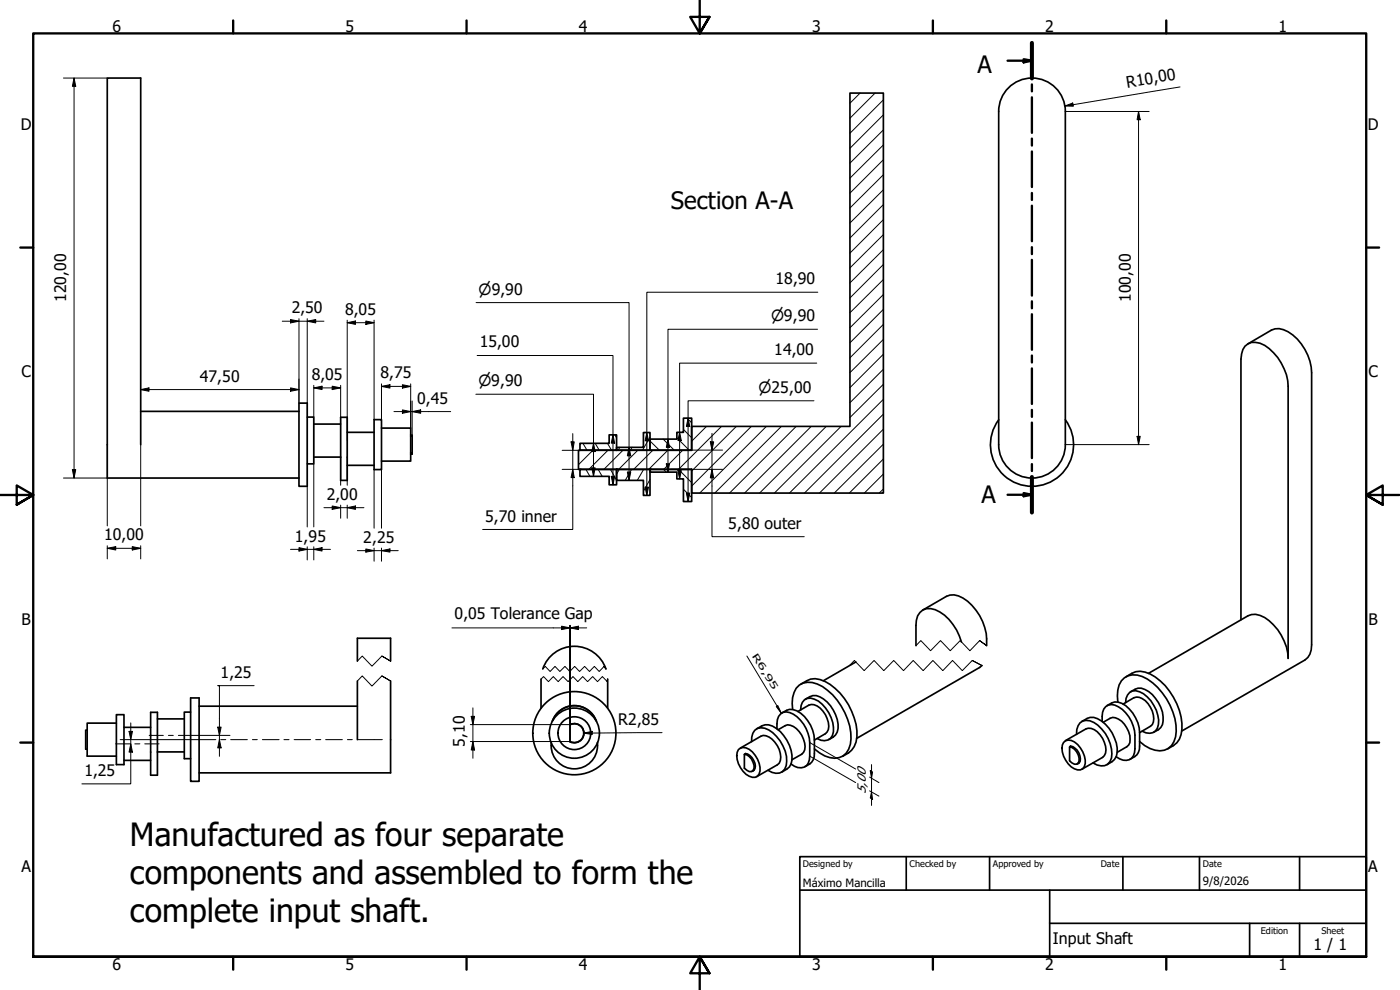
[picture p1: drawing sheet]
<svg xmlns="http://www.w3.org/2000/svg" width="420mm" height="297mm" viewBox="0 0 420 297" stroke-linecap="round" stroke-linejoin="round" font-family="sans-serif">
<!-- layer: Hatch (ISO) -->
<g fill="none" stroke="#000" stroke-width=".3">
<path d="M258.1 27.9l-3 3.1M262.6 27.9l-7.5 7.6M265.1 39l-10 9.9M265.1 34.5l-10 10M265.1 30l-10 10M265.1 56.9l-10 10M265.1 52.4l-10 10M265.1 47.9l-10 10.1M265.1 43.5l-10 10M265.1 79.4l-10 10M265.1 74.9l-10 10M265.1 70.4l-10 10"/>
<path d="M265.1 65.9l-10 10M265.1 61.4l-10 10M265.1 97.3l-10 10.1M265.1 92.8l-10 10.1M265.1 88.4l-10 9.9M265.1 83.9l-10 9.9M265.1 119.8l-28.2 28.1M265.1 115.3l-10 10M265.1 110.8l-10 10M265.1 106.3l-10 10M265.1 101.8l-10 10M174.9 133l1.2 2.1"/>
<path d="M177.9 135.1l-4.3 4.3M178.6 133l1.2 2.1M182.3 133l1.2 2.1M182.4 135.1l-5.7 5.7M184.5 130.5l.5 .9M186 134.2l-.5 .9M186.9 135.1l-5.7 5.7M189.7 134.2l-.5 .9M191.4 135.1l-5.7 5.7M195.1 132.3l2.8 2.8M195.1 131.2l-2.3 3.9M195.9 135.1l-5.7 5.7"/>
<path d="M199 131.7l3.3 3.4M200.4 135.1l-5.7 5.7M203.1 131.4l3.7 3.7M204.9 135.1l-5.7 5.7M205.1 128.8l2.5 2.6M206.2 125.5l1.4 1.4M212 127.9l-4.4 4.5M216.5 127.9l-12.9 12.9 4 4M221 127.9l-13.4 13.4M225.5 127.9l-17.9 17.9M230 127.9l-20 20M234.5 127.9l-20 20"/>
<path d="M239 127.9l-20.1 20M243.5 127.9l-20 20M248 127.9l-20 20M252.4 127.9l-20 20M265.1 137.7l-10.2 10.2M265.1 133.3l-14.7 14.6M265.1 128.8l-19.2 19.1M265.1 124.3l-23.7 23.6M175.8 140.8l1.2 2.1M179.5 140.8l1.2 2.1M183.2 140.8l1.8 3.3M185.9 140.8l-.9 1.5"/>
<path d="M189.5 140.8l-1.9 3.3M193.2 140.8l-1.9 3.3M195.1 141.3l.4 .4M195.1 143.9l-2 3.5M199.1 140.8l.9 .9M205.1 146.8l2.5 2.5M265.1 146.7l-1.3 1.2M265.1 142.2l-5.7 5.7"/>
</g>
<!-- layer: Visible (ISO) -->
<g fill="none" stroke="#000" stroke-width=".51">
<path d="M255.1 27.9h10v120h-57.5v-7.1h-34v-5.7h34v-7.2h47.5zM299.7 33.5v99.9a10 10 0 0 0 10 10 10 10 0 0 0 10-10v-99.9M299.7 33.4a10 10 0 0 1 10-10 10 10 0 0 1 10 10M374.5 103.2l7.1-4.2a5 5 0 0 1 5 .6 15.4 15.4 0 0 1 7 12.2v81.7a5 5 0 0 1-2 4.5l-36.9 21.3M42.2 133.4v-110h-10v120h57.5M42.2 123.4h47.5M89.7 121h2.5v24.9h-2.5zM92.2 125.1h2v14.1h-2M94.2 127.2h8M94.2 137.1h8M102.2 125.2h2v18.9h-2zM104.2 129.7h8.1"/>
<path d="M104.2 139.6h8.1M112.3 125.9h2.2v15h-2.2zM114.5 128.4h8.8v10h-8.8M123.3 130.9h.4v5h-.4M123.3 130.5h.4v.4M123.7 135.9v.4h-.4M174.1 133h8.7v-2.5h2.2v4.6h-10.9zM174.1 135.1h.1M185 134.2h8.1v-4.4h2v5.3h-10.1zM185 135.1h.1M195.1 131.7h8v-2h2v-4.2h2.5v9.6h-12.5zM195.1 135.1h.1"/>
<path d="M299.7 125.9a12.5 12.5 0 0 0 1.6 16.8 12.5 12.5 0 0 0 16.8 0 12.5 12.5 0 0 0 1.6-16.8M174.1 140.8h10.9v4.7h-2.2v-2.6h-8.7zM185 140.8h10.1v7.8h-2v-4.5h-8.1zM195.1 140.8h12.5v9.7h-2.5v-6.8h-2v-2h-8zM107.3 198.4v-6.9h9.9v6.9M256.9 198.6l-9.8 5.7M276.9 183.1l7.1-4.2a4.9 4.9 0 0 1 5 .5 15.7 15.7 0 0 1 7.1 14.3M288.5 192.6a15.1 15.1 0 0 0-7.8-9.7 3.9 3.9 0 0 0-5.7 3.2l-.1 7.6M294.7 199.7l-37.6 21.8M372.4 186v-78.3a4.7 4.7 0 0 1 3.2-5 7.4 7.4 0 0 1 6.6 3.1 15.8 15.8 0 0 1 4.4 10.1v81.6a15.2 15.2 0 0 0-8.5-12.9l-1.3-.3-1.2 .1-1.1 .4-29.8 17.2M26.2 219.1h-.5v5.7h.5M34.9 214.4h2.3v15h-2.3z"/>
<path d="M34.9 217h-8.7v9.9h8.7M37.2 218.2h8M45.2 213.7h2v18.9h-2zM47.2 215.7h8.1M57.2 213.7h-1.9v13.9h1.9M57.2 209.4h2.6v25h-2.6zM59.8 211.9h47.5M107.3 204.3v17.6M117.2 204.3v27.6h-57.4M162.4 203.8v8.7M162.9 200.7a10 10 0 0 1 9.5-6.8 10 10 0 0 1 9.4 6.8M171.1 217.3l-.1 5.3a2.89 2.89 0 0 0 4.3-2.6 2.89 2.89 0 0 0-4.2-2.6"/>
<path d="M171.1 217.5a2.83 2.83 0 0 1 4.1 2.5 2.83 2.83 0 0 1-4.1 2.5M178.8 216.2a7 7 0 0 0-6.4-4.4 7 7 0 0 0-6.5 4.4M179 216.4a7 7 0 0 0-6.6-4.7 7 7 0 0 0-6.7 4.7M182.4 203.8v8.7M227.1 218.7a4.3 4.3 0 0 1 5.9-.1 10.7 10.7 0 0 1 4.4 10.6l-.5 .9-2.3 1.6M233.2 218.7a4.6 4.6 0 0 1 1.8-5 6.4 6.4 0 0 1 6.2 3.6 14.1 14.1 0 0 1 1.4 11.7 3.2 3.2 0 0 1-5.2 .2M233.6 218.9l2-1.2a3.5 3.5 0 0 1 4.2 1.8 5.8 5.8 0 0 1 1.3 6.3l-.5 .5-2.9 1.7M234.6 213.9a4.1 4.1 0 0 1 5.7 .1 10.7 10.7 0 0 1 4.1 8M237.9 212.8a7.9 7.9 0 0 1 2-7.3 6.9 6.9 0 0 1 8.4 1.6 19.5 19.5 0 0 1 7.1 14.6 5.1 5.1 0 0 1-6.4 5.6l-1.5-.5-3.1-2.1M239.5 213.5l3.3-1.9a3.5 3.5 0 0 1 4.2 1.7 5.8 5.8 0 0 1 1.2 6.3l-.5 .5-3.3 1.9M240.3 213a2.88 2.88 0 0 1 1-2.9 2.88 2.88 0 0 1 3.1-.3 10.4 10.4 0 0 1 5.7 9.8 2.96 2.96 0 0 1-1.8 2.5 2.96 2.96 0 0 1-3.1-.5M240.3 205.3a6.5 6.5 0 0 1 8.8 0 19.2 19.2 0 0 1 8.1 15.7 6.4 6.4 0 0 1-4.3 5.9"/>
<path d="M241.7 209.8a4 4 0 0 1 5.4-.1 10.1 10.1 0 0 1 4.2 9.9l-.5 .9-.7 .7-1.4 .7M324.7 216.5a4.3 4.3 0 0 1 5.9-.2 11.5 11.5 0 0 1 4.7 9.5 4.3 4.3 0 0 1-3.1 3.7M330.8 216.5a4.5 4.5 0 0 1 1.8-4.9 4.9 4.9 0 0 1 5.2 2.3 13.6 13.6 0 0 1 2.4 12.8 2.82 2.82 0 0 1-4.2 1l-1-.6M331.1 216.7l2.1-1.2a3.6 3.6 0 0 1 4.2 1.8 5.8 5.8 0 0 1 1.3 6.3l-3.4 2.1M332.2 211.7a4.5 4.5 0 0 1 6.8 1.1 11.2 11.2 0 0 1 3 7v4a3.9 3.9 0 0 1-2.8 4M335.5 210.6a8 8 0 0 1 1.9-7.2 5.9 5.9 0 0 1 7 .4 19.4 19.4 0 0 1 8.6 15.6 5.1 5.1 0 0 1-6.4 5.7l-1.5-.5-1.6-.9-1.5-1.2M337.1 211.3l3.2-2a4.4 4.4 0 0 1 4.9 2.9 5.8 5.8 0 0 1 .6 5.2l-3.8 2.4M337.8 210.8a2.93 2.93 0 0 1 1.1-2.9 2.93 2.93 0 0 1 3.1-.3 10.5 10.5 0 0 1 5.7 9.7 2.94 2.94 0 0 1-1.8 2.6 2.94 2.94 0 0 1-3.1-.5M337.9 203.1a6.5 6.5 0 0 1 8.8 0 19.4 19.4 0 0 1 8 15.7 6.2 6.2 0 0 1-4.3 5.9M339.3 207.6a4 4 0 0 1 5.4-.1 10.1 10.1 0 0 1 4.2 9.9l-.5 .9-.7 .6-1.4 .8M37.2 228.1h8M47.2 225.6h8.1"/>
<path d="M165.4 223.7a7 7 0 0 0 7 7 7 7 0 0 0 6.9-7M165.4 222.7v1M179.3 222.7v1M221.6 224.9a2.44 2.44 0 0 1 3.3-.1 7.1 7.1 0 0 1 2.9 7.4 1.99 1.99 0 0 1-2.9 .7 7.3 7.3 0 0 1-3.7-7.2zM222.2 224.5l6.1-3.6a3.5 3.5 0 0 1 4.2 1.8 6.1 6.1 0 0 1 1.4 6.3l-6.8 4M223.7 226.2a2.45 2.45 0 0 1 2.5 1.9 2.24 2.24 0 0 1-.4 3.3M223.8 226.1l-.4 .3v4.1l1.5 1h.7a1.93 1.93 0 0 0 .4-2.8 3.2 3.2 0 0 0-2.6-2.3M225.6 222.6a3.4 3.4 0 0 1 2.7-4.2 8.5 8.5 0 0 1 6.6 5.4 7.9 7.9 0 0 1 .6 6.9 2.94 2.94 0 0 1-3.8 1.1l-1.2-.7M226.3 231.1l-.6 .3M244.4 222v4a3.9 3.9 0 0 1-2.8 4M319.2 222.7a2.34 2.34 0 0 1 3.3-.1 7.1 7.1 0 0 1 2.9 7.4 1.99 1.99 0 0 1-2.9 .7 7.3 7.3 0 0 1-3.7-7.2zM319.7 222.2l6.2-3.5a3.5 3.5 0 0 1 4.2 1.8 5.8 5.8 0 0 1 1.3 6.2l-.5 .6-6.2 3.5"/>
<path d="M321.2 224a2.1 2.1 0 0 1 2.1 1.1 3.6 3.6 0 0 1 .5 3.8l-.5 .3M321.4 223.9l-.4 .2v4.2a1.75 1.75 0 0 0 2.6 .7 3.7 3.7 0 0 0-2.6-4.9M323.1 220.3a3.5 3.5 0 0 1 2.8-4.2 8.5 8.5 0 0 1 6.6 5.4 8.5 8.5 0 0 1 .6 7 2.99 2.99 0 0 1-3.9 1l-1.2-.6M323.9 228.8l-.6 .4"/>
<circle cx="172.4" cy="220" r="4.9"/>
<circle cx="172.4" cy="220" r="7.5"/>
<circle cx="172.4" cy="220" r="12.5"/>
</g>
<g fill="#000">
<circle cx="174.1" cy="140.8" r=".25"/>
<circle cx="185" cy="140.8" r=".25"/>
<circle cx="195.1" cy="140.8" r=".25"/>
</g>
<!-- layer: Break Line (ISO) -->
<path d="M114.6 196.8l2.6 1.6-2.6-1.6-3 3.1-2.9-3.1-1.4 1.6M181.3 199.9l.6 .8-.6-.8-1.5 1.6-1.4-1.6-1.5 1.6-1.4-1.6-1.6 1.6-1.4-1.6-1.5 1.6-1.5-1.6-1.5 1.6-1.4-1.6-1.5 1.6-1.5-1.6-.7 .8M291.8 198.2l2.9 1.5-2.9-1.5-3 3-2.9-3-2.9 3-3-3-2.9 3-3-3-3 3-2.9-3-3 3-2.9-3-3 3-2.9-3-1.4 1.5M294 192.2l2.1 1.5-2.1-1.5-2.9 3-2.9-3-3 3-2.9-3-3 3-2.9-3-1.5 1.5M114.6 202.8l2.6 1.5-2.6-1.5-3 3.1-2.9-3.1-1.4 1.5M162.4 203.8l.7-.8 1.5 1.5 1.5-1.5 1.4 1.5 1.5-1.5 1.5 1.5 1.5-1.5 1.4 1.5 1.5-1.5 1.4 1.5 1.6-1.5 1.4 1.5 1.5-1.5 1.4 1.5 .2-.7-.2 .7" fill="none" stroke="#000" stroke-width=".3"/>
<!-- layer: Section Line (ISO) -->
<g fill="none" stroke="#000" stroke-width=".7">
<path d="M302.4 18.2h7.3M307.2 17.8l2.5 .4-2.5 .5zM309.7 12.9v10.6M309.7 25.3v2.1M309.7 29.2v10.7M309.7 41.6v2.1M309.7 45.5v10.6M309.7 57.9v2.1M309.7 61.7v10.7M309.7 74.2v2M309.7 78v10.7M309.7 90.4v2.1"/>
<path d="M309.7 94.3v10.7M309.7 106.7v2.1M309.7 110.5v10.7M309.7 123v2.1M309.7 126.8v10.7M309.7 139.2v2.1M302.4 148.4h7.3M307.2 147.9l2.5 .5-2.5 .5zM309.7 143.1v10.7"/>
</g>
<path d="M309.7 12.9v10.6M309.7 143.1v10.7" fill="none" stroke="#000" stroke-width="1.2"/>
<path d="M307.2 17.8l2.5 .4-2.5 .5zM307.2 147.9l2.5 .5-2.5 .5z" fill="#000"/>
<!-- layer: Border (ISO) -->
<g fill="none" stroke="#000" stroke-width=".7">
<path d="M70 6.1v3.9M140 6.1v3.9M210 0v10l-2.9-4.9h5.8l-2.9 4.9 2.9-4.9M280 6.1v3.9M350 6.1v3.9M6.1 74.3h3.9M410 74.3h3.9M0 148.5h10l-5-2.8v5.7l5-2.9-5 2.9M420 148.5h-10l5-2.8v5.7l-5-2.9 5 2.9M6.1 222.8h3.9M410 222.8h3.9M10 287.1v-277.1h400v277.1h-400h400"/>
<path d="M70 287.1v3.8M140 287.1v3.8M212.9 292l-2.9-4.9 2.9 4.9h-5.8l2.9-4.9v9.9M280 287.1v3.8M350 287.1v3.8"/>
</g>
<!-- layer: Title (ISO) -->
<path d="M240 257h170v30.1h-170zM272 257v10.1M297 257v10.1M337 257v10.1M360 257v10.1M390 257v10.1M240 267.1h170M315 277h95M315 267.1v20M375 277v10.1M390 277v10.1" fill="none" stroke="#000" stroke-width=".51"/>
<!-- layer: Dimension (ISO) -->
<g fill="none" stroke="#000" stroke-width=".3">
<path d="M19 23.4h13.2M22.2 23.4l.5 2.5h-1zM22.2 23.4v120M319.6 31.8l2.3-.9 .2 1zM319.7 33.5h25.2M341.7 33.5l.5 2.4h-1zM341.7 33.5v99.9M354.1 26.1l-34.5 5.7M84.7 96.4h12.5M87.2 95.9l2.5 .5-2.5 .5zM89.7 95.6v25.4M92.2 96.4l2.5-.5v1z"/>
<path d="M92.2 95.6v25.4M104.2 96.8l2.5-.5v1zM104.2 96.1v36.1M104.2 96.8h8.1M109.8 96.3l2.5 .5-2.5 .5zM112.3 96.1v29.8M142.9 90.8h45.9v53.3M245.4 98.8h-44.9v42.9M245.4 87.7h-51.3v60.9M42.2 116.9l2.5-.5v1zM42.2 116.9h47.5M87.2 116.4l2.5 .5-2.5 .5z"/>
<path d="M94.2 116.4l2.4-.5v1zM94.2 115.6v9.5M94.2 116.4h8M99.7 115.9l2.5 .5-2.5 .5zM102.2 115.6v9.6M114.5 115.9l2.5-.5v1zM114.5 115.2v10.7M114.5 115.9h8.8M120.8 115.4l2.5 .5-2.5 .5zM123.3 115.2v13.2M142.8 118.3h35.3v24.6M143.2 106.7h40.8v38.8"/>
<path d="M245.1 109h-41.1v34.7M32.2 133.4v24.4M42.2 133.4v24.4M94.2 139.2v18.9M102.2 137.1v8.5M104.2 137.1v8.5M118.2 123.5h17.1M120.8 123l2.5 .5-2.5 .5zM123.7 123.5l2.5-.5v1zM123.7 120.3v10.6M168.7 135.1h4.9M171.4 132.6h.9l-.4 2.5z"/>
<path d="M171.9 130.1v28.8h-27.1M178.1 133l.5 2.5h-1zM184 130.5l.5 2.5h-1zM188.8 134.2l.5 2.6h-1zM194.1 129.8l.5 2.5h-1zM200 139.2h.9l-.4 2.5zM200.5 131.7l.4 2.5h-.9zM204 129.7l.5 2.5h-1zM206.5 125.5l.5 2.4h-1zM207.6 135.1h9.3M213.2 132.6h1l-.5 2.5zM213.7 130v31h27.7"/>
<path d="M244.3 120.3h-37.8v30.2M319.7 133.4h25.2M341.2 130.9h1l-.5 2.5zM19 143.4h13.2M21.7 140.9h1l-.5 2.5zM92.2 145.9v12.2M97.2 152.3h12M99.7 151.8l2.5 .5-2.5 .5zM102.2 151.6v3.9M104.2 152.3l2.5-.5v1zM104.2 151.6v3.9M112.3 140.9v17.6"/>
<path d="M114.5 140.9v17.6M168.7 140.8h4.9M171.9 140.8l.4 2.5h-.9zM177.6 140.4h1l-.5 2.5zM183.5 142.9h1l-.5 2.6zM188.3 141.7h1l-.5 2.4zM193.6 146.2h1l-.5 2.4zM195.1 140.8h4.4M201.4 140.8h15.5M203.5 141.2h1l-.5 2.5zM206 147.9h1l-.5 2.6zM213.7 140.8l.5 2.6h-1z"/>
<path d="M32.2 164.5l2.5-.5v1zM32.2 164.5h10M32.2 163.8v3.9M39.7 164l2.5 .5-2.5 .5zM42.2 163.8v3.9M87.2 164.8h12M89.7 164.3l2.5 .5-2.5 .5zM92.2 164.1v3.9M94.2 164.8l2.4-.5v1zM94.2 164.1v3.9M107.3 165.2h12.2M109.8 164.7l2.5 .5-2.5 .5z"/>
<path d="M112.3 164.5v3.9M114.5 165.2l2.5-.5v1zM114.5 164.5v3.9M135.6 188.4h40.5M168.5 187.9l2.6 .5-2.6 .5zM171.1 188.4l2.5-.5v1zM171.1 188.4h.1M224.2 196.8l10.3 17.2M38.7 219.4h1.1l-.6 2.5zM39.2 216.9v18.3h-14.6M65.3 218.2h1.1l-.6 2.4zM76.3 205.7h-10.9h.4v21.2"/>
<path d="M141.4 214.9h1l-.5 2.5zM141.9 212.4v15.1M171.1 217.3v-29.7v29.8h-29.9M175.2 219.9l2.5-.5v1zM198.7 219.8l-23.5 .1M233 212l.4-.3 1.1 2.3zM36.1 221.9h21.1M39.2 223.2l.6 2.5h-1.1zM57.8 220.6h11.2M65.8 221.9l.6 2.5h-1.1zM141.2 222.5h29.9M141.9 222.5l.5 2.5h-1z"/>
<path d="M243 222.8l13.8 7.9M243 226.9l13.8 7.9M261 233.2l2.8 1.6M261 237.3l2.8 1.6M261.2 231.3l.7 .3-.3 1.9zM261.6 237.6l.3 2.2-.7-.4zM261.6 229.4v12.3"/>
</g>
<g fill="#000">
<path d="M22.2 23.4l.5 2.5h-1zM319.6 31.8l2.3-.9 .2 1zM341.7 33.5l.5 2.4h-1zM87.2 95.9l2.5 .5-2.5 .5zM92.2 96.4l2.5-.5v1zM104.2 96.8l2.5-.5v1zM109.8 96.3l2.5 .5-2.5 .5zM42.2 116.9l2.5-.5v1zM87.2 116.4l2.5 .5-2.5 .5zM94.2 116.4l2.4-.5v1zM99.7 115.9l2.5 .5-2.5 .5zM114.5 115.9l2.5-.5v1z"/>
<path d="M120.8 115.4l2.5 .5-2.5 .5zM120.8 123l2.5 .5-2.5 .5zM123.7 123.5l2.5-.5v1zM171.4 132.6h.9l-.4 2.5zM178.1 133l.5 2.5h-1zM184 130.5l.5 2.5h-1zM188.8 134.2l.5 2.6h-1zM194.1 129.8l.5 2.5h-1zM200 139.2h.9l-.4 2.5zM200.5 131.7l.4 2.5h-.9zM204 129.7l.5 2.5h-1zM206.5 125.5l.5 2.4h-1z"/>
<path d="M213.2 132.6h1l-.5 2.5zM341.2 130.9h1l-.5 2.5zM21.7 140.9h1l-.5 2.5zM99.7 151.8l2.5 .5-2.5 .5zM104.2 152.3l2.5-.5v1zM171.9 140.8l.4 2.5h-.9zM177.6 140.4h1l-.5 2.5zM183.5 142.9h1l-.5 2.6zM188.3 141.7h1l-.5 2.4zM193.6 146.2h1l-.5 2.4zM203.5 141.2h1l-.5 2.5zM206 147.9h1l-.5 2.6z"/>
<path d="M213.7 140.8l.5 2.6h-1zM32.2 164.5l2.5-.5v1zM39.7 164l2.5 .5-2.5 .5zM89.7 164.3l2.5 .5-2.5 .5zM94.2 164.8l2.4-.5v1zM109.8 164.7l2.5 .5-2.5 .5zM114.5 165.2l2.5-.5v1zM168.5 187.9l2.6 .5-2.6 .5zM171.1 188.4l2.5-.5v1zM38.7 219.4h1.1l-.6 2.5zM65.3 218.2h1.1l-.6 2.4zM141.4 214.9h1l-.5 2.5z"/>
<path d="M175.2 219.9l2.5-.5v1zM233 212l.4-.3 1.1 2.3zM39.2 223.2l.6 2.5h-1.1zM65.8 221.9l.6 2.5h-1.1zM141.9 222.5l.5 2.5h-1zM261.2 231.3l.7 .3-.3 1.9zM261.6 237.6l.3 2.2-.7-.4z"/>
</g>
<!-- layer: Centerline (ISO) -->
<g fill="none" stroke="#000" stroke-width=".3">
<path d="M34.7 223.2h4.3M40.4 223.2h1.6M43.4 223.2h4.4M44.8 220.6h4.2M50.5 220.6h1.5M53.5 220.6h4.3M57.2 221.9h7.6M66.2 221.9h1.6M69.2 221.9h5M75.8 221.9h1.4M78.7 221.9h5.1M85.2 221.9h1.5"/>
<path d="M88.3 221.9h4.9M94.7 221.9h1.6M97.7 221.9h5M104.3 221.9h1.4M107.3 221.9h7.4"/>
</g>
<g font-size="9.6">
<text x="39" y="253.7">Manufactured as four separate</text>
<text x="39" y="265.2">components and assembled to form the</text>
<text x="39" y="276.8">complete input shaft.</text>
</g>
<g font-size="7.2">
<text x="293.4" y="22">A</text>
<text x="201.4" y="62.9">Section A-A</text>
<text x="294.5" y="151.1">A</text>
</g>
<g font-size="4.8">
<text x="33.7" y="9.6">6</text>
<text x="103.7" y="9.6">5</text>
<text x="173.7" y="9.6">4</text>
<text x="243.7" y="9.6">3</text>
<text x="313.7" y="9.6">2</text>
<text x="383.7" y="9.6">1</text>
<text x="338.3" y="26.3" transform="rotate(-9 338.3 26.3)">R10,00</text>
<text x="6.2" y="38.9">D</text>
<text x="410.5" y="38.9">D</text>
<text x="232.7" y="85.3">18,90</text>
<text x="19.8" y="90.7" transform="rotate(-90 19.8 90.7)">120,00</text>
<text x="87.6" y="94">2,50</text>
<text x="103.6" y="94.4">8,05</text>
<text x="339.3" y="90.7" transform="rotate(-90 339.3 90.7)">100,00</text>
<text x="144" y="104.3">15,00</text>
<text x="232.3" y="106.5">14,00</text>
<text x="6.4" y="113.1">C</text>
<text x="93.5" y="114">8,05</text>
<text x="114.2" y="113.5">8,75</text>
<text x="410.7" y="113.1">C</text>
<text x="60" y="114.5">47,50</text>
<text x="125.2" y="121.1">0,45</text>
<text x="98" y="150">2,00</text>
<text x="145.6" y="156.5">5,70 inner</text>
<text x="218.6" y="158.7">5,80 outer</text>
<text x="31.2" y="162.1">10,00</text>
<text x="88.5" y="162.5">1,95</text>
<text x="109" y="162.8">2,25</text>
<text x="136.4" y="185.9">0,05 Tolerance Gap</text>
<text x="6.4" y="187.4">B</text>
<text x="410.7" y="187.4">B</text>
<text x="66.2" y="203.3">1,25</text>
<text x="185.5" y="217.5">R2,85</text>
<text x="139.5" y="224.1" transform="rotate(-90 139.5 224.1)">5,10</text>
<text x="25.3" y="232.8">1,25</text>
<text x="6.4" y="261.7">A</text>
<text x="410.7" y="261.7">A</text>
<text x="316" y="283.4">Input Shaft</text>
<text x="394.2" y="285">1 / 1</text>
<text x="33.7" y="290.9">6</text>
<text x="103.7" y="290.9">5</text>
<text x="173.7" y="290.9">4</text>
<text x="243.7" y="290.9">3</text>
<text x="313.7" y="290.9">2</text>
<text x="383.7" y="290.9">1</text>
</g>
<g font-size="4.6">
<text x="143.6" y="88.4">⌀9,90</text>
<text x="231.4" y="96.4">⌀9,90</text>
<text x="143.6" y="115.9">⌀9,90</text>
<text x="227.6" y="117.9">⌀25,00</text>
</g>
<text font-size="3.9" x="259.8" y="238.4" transform="rotate(-90 259.8 238.4)">5,00</text>
<g font-size="3.4">
<text x="241" y="266">Máximo Mancilla</text>
<text x="361" y="265.5">9/8/2026</text>
</g>
<g font-size="2.7">
<text x="225.7" y="196.7" transform="rotate(59 225.7 196.7)">R 6 , 9</text>
<text x="230.7" y="205" transform="rotate(59 230.7 205)">5</text>
<text x="241" y="260.1">Designed by</text>
<text x="273" y="260.1">Checked by</text>
<text x="298" y="260.1">Approved by</text>
<text x="330.3" y="260">Date</text>
<text x="361" y="260">Date</text>
<text x="378.4" y="280.1">Edition</text>
<text x="396.6" y="280.1">Sheet</text>
</g>
</svg>
